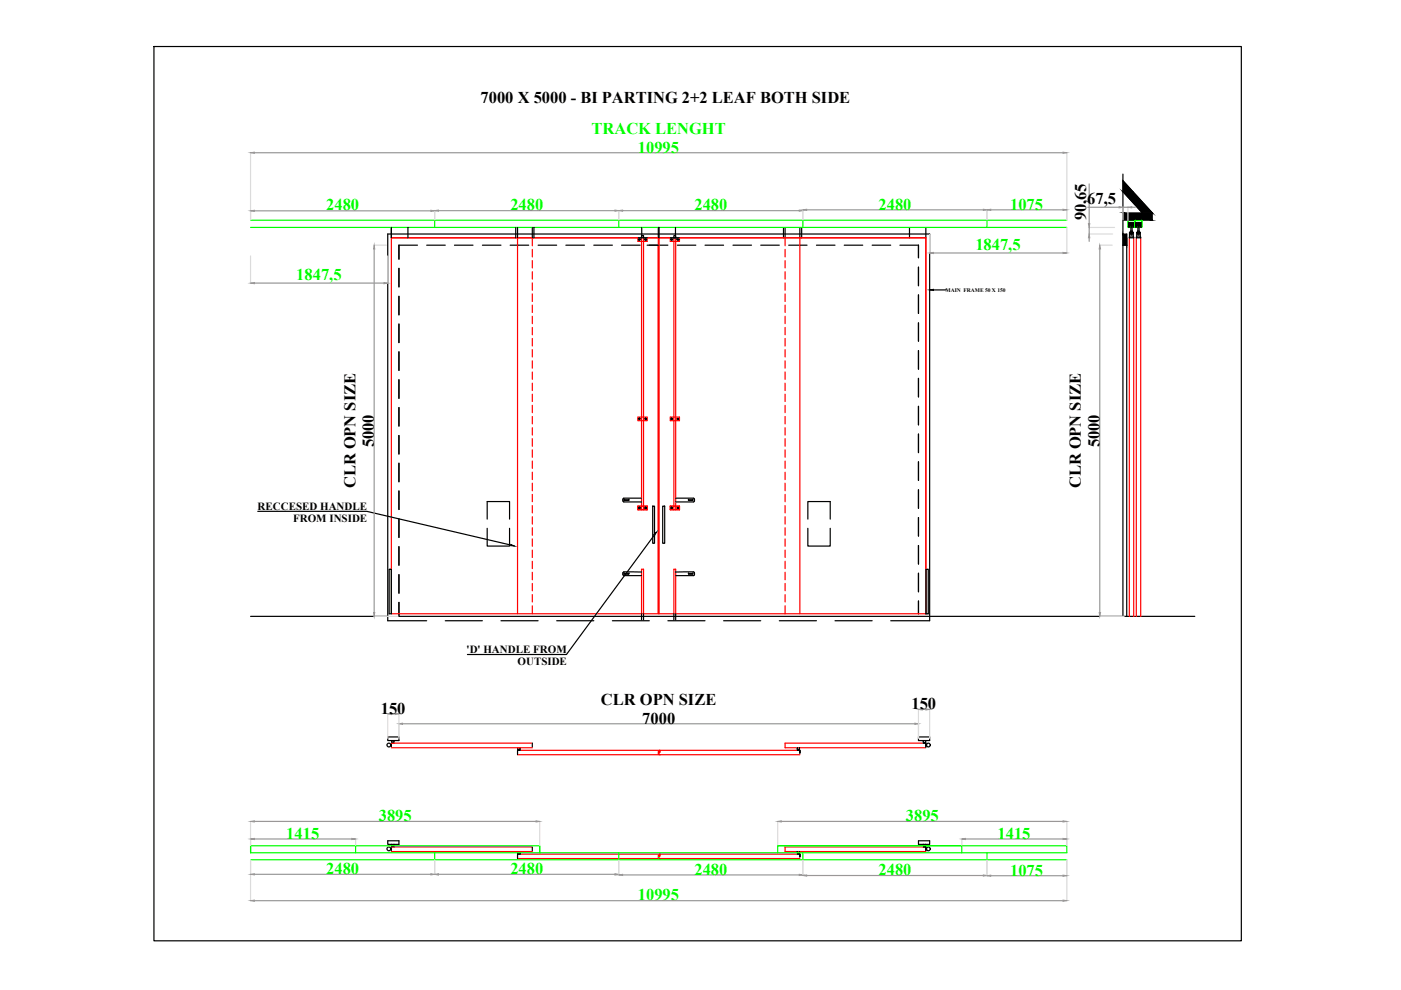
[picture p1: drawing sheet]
<svg xmlns="http://www.w3.org/2000/svg" width="297mm" height="210mm" viewBox="0 0 297 210" stroke-linecap="round" stroke-linejoin="round" font-family="sans-serif">
<!-- layer: 0 -->
<g fill="none" stroke="#000" stroke-width=".25">
<path d="M32.6 9.9h230.6v189.6h-230.6zM238.1 38.3l6.2 6.8M83 48.2v2.2M84.6 56.9v3.9M86.5 48.2v2.2M88.5 52h-3.9v2.9M90.5 52h3.9M96.4 52h3.9M102.3 52h3.9M108.2 52h3.9M109.3 48.2v2.2M109.7 48.2v2.2"/>
<path d="M112.9 48.2v2.2M113.2 48.2v2.2M114.1 52h3.9M120 52h3.9M125.9 52h3.9M131.8 52h3.9M135.3 50.4h1.9M135.3 50.8h.5M136 50.4v-.4h.4v.4M136.1 48.2v2.2M136.7 50.8h.5M137.2 52h4.4"/>
<path d="M139.6 48.2v2.2M139.7 48.2v2.2M142.1 50.4h2M142.2 50.8h.5M142.9 50.4v-.4h.4v.4M143.2 48.2v2.2M143.5 50.8h.5M143.6 52h3.9M149.5 52h3.9M155.4 52h3.9M161.3 52h3.9M166.1 48.2v2.2"/>
<path d="M166.5 48.2v2.2M167.2 52h3.9M169.6 48.2v2.2M170 48.2v2.2M173.1 52h3.9M179 52h3.9M184.9 52h3.9M190.8 52h3.9v2.7M192.8 48.2v2.2M194.7 56.6v4M196.3 48.2v2.2M238.1 52h.8"/>
<path d="M238.1 49.6v81.1M238.1 40.6l4.1 4.5M238.9 49.6v81.1M239.4 47.2l-.1 .9h.3M239.4 47.4v.5v-.5M239.4 47.2h.2M239.4 47.7h1M239.4 47.8h1M239.4 47.5h.1M239.4 47.4h.1v.5h-.1M239.4 50.2h1v.2h-1zM239.5 49.3h.8v.9"/>
<path d="M239.5 49.4h.8M239.5 47.5h.7M239.5 47.2h.1M239.6 47.8l-.1 .3M239.6 47.2v.3M239.6 49.5h.1M239.6 49.1v.4M239.8 47.2h.2v2.6h-.2zM239.9 47.2v1M240.1 49.5l-.4 .1M240.1 49.5h.1M240.1 49.1v.4"/>
<path d="M240.2 48.1h.2M240.2 47.9h.2M240.2 47.4h.2M240.2 47.2h.1M240.2 47.5h.2M240.3 49.3h-.8v.9M240.4 47.2h.1M240.4 47.2h-.2v.9M240.5 47.2l-.1 .9M240.8 48.1h.2M240.9 47.2h-.1M240.9 47.4v.5v-.5"/>
<path d="M240.9 47.7h1M240.9 47.8h1M240.9 47.5h.1M240.9 47.9h.1M240.9 47.4h.1M240.9 50.2h1v.2h-1zM241 49.3h.8v.9M241 49.4h.8M241 47.2h.1M241 47.2h-.1l-.1 .9M241 47.5h.8M241.1 47.2l-.1 .9"/>
<path d="M241.2 49.5h.1M241.2 49.1v.4M241.3 47.2h.2v2.6h-.2zM241.4 47.2v1M241.6 49.5l-.4 .1M241.6 49.5h.1M241.6 49.1v.4M241.6 48.1h.3M241.7 47.9h.2M241.7 47.4h.2M241.7 47.8v.3M241.7 47.2h-.1"/>
<path d="M241.8 49.3h-.8v.9M241.8 47.5h.1M241.8 47.4v.5M241.9 47.2h.1M241.9 47.2h-.2v.3M241.9 47.2v.9M84.6 62.8v4M84.6 68.7v3.9M84.6 74.6v3.9M194.7 62.5v4M194.7 68.5v3.8M194.7 74.3v4"/>
<path d="M84.6 80.5v4M84.6 86.4v3.9M84.6 92.3v4M84.6 98.2v4M194.7 80.2v4M194.7 86.1v4M194.7 92v4M194.7 97.9v4M54.7 108.4h23.1l30.5 7.2M84.6 104.1v3.9M84.6 110v4M84.6 115.9v3.9"/>
<path d="M103.3 112v3.8h4.7v-3.8M103.3 110.1v-3.8h4.7v3.8M132.1 105.8v.5M132.4 106h.1M132.4 106.1v-.1h.9l-.1 .1M132.5 106.1h.8M133.4 106h.1M136 105.6h-3.8l-.1 .2v.5l.1 .1h3.8M138.4 107.3h.4v7.9h-.4zM138.7 113.5l-18.6 25.3h-21M140.5 107.3h.4v7.9h-.4zM143.3 105.6h3.8l.1 .2v.5l-.1 .1h-3.8"/>
<path d="M146 106h.1M146.1 106.1h.7M146.8 106v.1M146.8 106h-.8v.1M146.9 106h.1M147.2 105.8v.5M171.3 112v3.8h4.7v-3.8M171.3 110.1v-3.8h4.7v3.8M194.7 103.8v4M194.7 109.7v4M194.7 115.7v3.9M53.1 130.7h29.1"/>
<path d="M82.5 120.7h.5v9.4h-.5zM84.6 121.8v4M84.6 127.7v3h168.7M90.5 131.6h-8.3v-82h114.9v82h-8.3M94.4 131.6h7.9M106.2 131.6h7.9M118 131.6h7.9M129.8 131.6h7.9M132.1 121.4v.5M132.4 121.7h.1M132.4 121.7v-.1h.9l-.1 .1M132.5 121.8h.8"/>
<path d="M133.4 121.7h.1M136 121.3l-3.8-.1-.1 .2v.5l.1 .1h3.8M136 130.1v1.3M136.4 130.1v1.3M141.6 131.6h7.9M142.9 130.1v1.3M143.3 121.3l3.8-.1 .1 .2v.5l-.1 .1h-3.8M143.3 130.1v1.3M146 121.7h.1M146 121.6v.1M146.1 121.8h.7M146.8 121.6h.1"/>
<path d="M146.8 121.6h-.8M146.9 121.6l-.1 .1M146.9 121.7h.1M147.2 121.4v.5M153.4 131.6h7.9M165.2 131.6h7.9M177 131.6h7.9M194.7 121.5v4M194.7 127.4v2.7M196.3 120.7h.5v9.4h-.5zM82.2 156.3h2.4v.7h-2.4zM82.8 157.9h.2v.2h-.2"/>
<path d="M83 157.6v.8M83.1 157v.5h.4v-.5v.6h-.4zM109.7 159.1v.9M109.8 158.5l.1 .5h.3l.1-.5v.6h-.5zM112.9 157.6v.8M169 158.5l.1 .5h.4v-.5v.6h-.5zM169.6 159.1v.6v-.6M194.7 156.3h2.4v.7h-2.4zM196.3 157.6h-.6v-.6l.1 .5h.4l.1-.5v1.4M196.5 157.9h-.2v.2h.2M82.2 178.3h2.4v.7h-2.4zM82.8 179.9h.2v.2h-.2"/>
<path d="M83 179.6v.8M83.1 179v.5h.4v-.5v.6h-.4zM112.9 179.6v.8M194.7 178.3h2.4v.7h-2.4zM196.3 179.6h-.6v-.6l.1 .5h.4l.1-.5v1.4M196.5 179.9h-.2v.2h.2M109.7 181.1v.9M109.8 180.6l.1 .4h.3l.1-.4v.5h-.5zM169 180.6l.1 .4h.4v-.4v.5h-.5zM169.6 181.1v.6v-.6"/>
<circle cx="135.5" cy="50.8" r=".15"/>
<circle cx="136.9" cy="50.8" r=".15"/>
<circle cx="142.4" cy="50.8" r=".15"/>
<circle cx="143.7" cy="50.8" r=".15"/>
<circle cx="135.5" cy="88.8" r=".15"/>
<circle cx="136.9" cy="88.8" r=".15"/>
<circle cx="142.4" cy="88.8" r=".15"/>
<circle cx="143.7" cy="88.8" r=".15"/>
<circle cx="135.5" cy="107.7" r=".15"/>
<circle cx="136.9" cy="107.7" r=".15"/>
<circle cx="142.4" cy="107.7" r=".15"/>
<circle cx="143.7" cy="107.7" r=".15"/>
<circle cx="82.4" cy="158" r=".4"/>
<circle cx="196.8" cy="158" r=".4"/>
<circle cx="82.4" cy="180" r=".4"/>
<circle cx="196.8" cy="180" r=".4"/>
</g>
<g fill="none" stroke="#f00" stroke-width=".25">
<path d="M83 50.4h56.6v79.7h-56.6zM109.7 50.4v79.7M112.9 50.4v1.7M112.9 52.9v1.6M112.9 55.2v1.6M112.9 57.6v1.6M112.9 60v1.6M135.3 50.4v.8h1.9v-.8M135.6 50.5v.6M136 50.4v57.7M136.4 50.4v57.7M136.9 50.5v.6"/>
<path d="M139.7 50.4h56.6M142.1 50.4v.8h2v-.8M142.4 50.5v.6M142.9 50.4v57.7M143.3 50.4v57.7M143.8 50.5v.6M166.5 50.4v1.7M166.5 52.9v1.6M166.5 55.2v1.6M166.5 57.6v1.6M166.5 60v1.6M169.6 50.4v79.7"/>
<path d="M196.3 50.4h-56.6v79.7h57.1M196.3 50.4v79.7M239.4 50.4v80.3M240.4 50.4v80.3M241.9 50.4v80.3M112.9 62.3v1.6M112.9 64.7v1.6M112.9 67.1v1.5M112.9 69.4v1.6M112.9 71.8v1.6M112.9 74.1v1.6M112.9 76.5v1.6"/>
<path d="M112.9 78.9v1.5M166.5 62.3v1.6M166.5 64.7v1.6M166.5 67.1v1.5M166.5 69.4v1.6M166.5 71.8v1.6M166.5 74.1v1.6M166.5 76.5v1.6M166.5 78.9v1.5M112.9 81.2v1.6M112.9 83.6v1.5M112.9 85.9v1.6"/>
<path d="M112.9 88.3v1.6M112.9 90.7v1.5M112.9 93v1.6M112.9 95.4v1.5M112.9 97.7v1.6M135.3 88.4h1.9v.8h-1.9zM135.3 88.8h.5M135.6 88.5v.6M136.7 88.8h.5M136.9 88.6v.5M142.1 88.4h2v.8h-2zM142.2 88.8h.5"/>
<path d="M142.4 88.6v.5M143.5 88.8h.6M143.8 88.5v.6M166.5 81.2v1.6M166.5 83.6v1.5M166.5 85.9v1.6M166.5 88.3v1.6M166.5 90.7v1.5M166.5 93v1.6M166.5 95.4v1.5M166.5 97.7v1.6M112.9 100.1v1.6"/>
<path d="M112.9 102.4v1.7M112.9 104.8v1.6M112.9 107.2v1.6M112.9 109.6v1.5M112.9 111.9v1.6M112.9 114.3v1.5M112.9 116.6v1.6M112.9 119v1.6M135.3 107.3h1.9v.8h-1.9zM135.3 107.7h.5M135.6 107.4v.6M136.7 107.7h.5"/>
<path d="M136.9 107.4v.6M142.1 107.3h2v.8h-2zM142.2 107.7h.5M142.4 107.4v.6M143.5 107.7h.5M143.8 107.4v.6M166.5 100.1v1.6M166.5 102.4v1.7M166.5 104.8v1.6M166.5 107.2v1.6M166.5 109.6v1.5M166.5 111.9v1.6"/>
<path d="M166.5 114.3v1.5M166.5 116.6v1.6M166.5 119v1.6M112.9 121.3v1.6M112.9 123.7v1.6M112.9 126.1v1.5M112.9 128.4v1.7M136 130.1v-9.4h.4v9.4M142.9 130.1v-9.4h.4v9.4M166.5 121.3v1.6M166.5 123.7v1.6M166.5 126.1v1.5"/>
<path d="M166.5 128.4v1.7M83 157.6h29.9M83 158.5h29.9M109.7 159.1h30.1v.2h-.2v.7h-29.9M139.8 159.2v-.1v.1M169.6 159.1h-29.6v.4h-.3v.5h29.9M196.3 157.6h-29.8v.9h29.8M83 179.6h29.9M196.3 179.6h-29.8v1h29.8M83 180.6h29.9M109.7 181.1h30.1v.3h-.2v.6h-29.9M139.8 181.2h.1"/>
<path d="M169.6 181.1h-29.6v.4h-.3v.5h29.9"/>
</g>
<path d="M79.3 52h2.6M233.2 52h2.6M79.3 130.7h5.2M233.2 130.7h5.1M82.2 151.3v5.2M84.6 151.3v5.2M194.7 150.4v6.1M197.1 150.4v6.1" fill="none" stroke="#dbdbdb" stroke-width=".25"/>
<path d="M79.3 52.8v77.1M233.2 52.8v77.1M83 151.3h.8M85.3 153.5h108.7M195.5 150.4h.8" fill="none" stroke="#989898" stroke-width=".25"/>
<g fill="#989898" stroke="#989898" stroke-width=".21">
<path d="M84.6 153.5l.7-.2v.3z"/>
<path d="M194 153.3l.7 .2-.7 .1z"/>
<path d="M82.2 151.3l.8-.1v.3z"/>
<path d="M83.8 151.2l.8 .1-.8 .2z"/>
<path d="M194.7 150.4l.8-.1v.2z"/>
<path d="M196.3 150.3l.8 .1-.8 .1z"/>
<path d="M79.3 52l.2 .8h-.3z"/>
<path d="M79.2 129.9h.3l-.2 .8z"/>
<path d="M233.2 52l.1 .8h-.3z"/>
<path d="M233 129.9h.3l-.1 .8z"/>
</g>
<path d="M108.3 115.4l.8 .4-.8-.1zM138.6 113.4l.6-.6-.4 .7z" fill="#000" stroke="#000" stroke-width=".21"/>
<!-- layer: Layer2 -->
<g fill="none" stroke="#0f0" stroke-width=".25">
<path d="M53.1 48.2h173.1M53.1 46.7h173.1M92.2 46.7v1.5M131.2 46.7v1.5M170.2 46.7v1.5M209.3 46.7v1.5M239.1 48.1l.1 .1M239.1 46.8v1.3M239.2 48.1h.5l-.4 .1M239.2 46.8v1.3M239.2 46.7l-.1 .1M239.2 46.7v.1"/>
<path d="M239.3 46.8h1.2M240.5 46.7v1.5M240.5 46.7v.1M240.5 48.1h-.4l.4 .1M240.6 48.1l.1 .1M240.6 46.8v1.3M240.7 48.1h.5l-.5 .1M240.7 46.8v1.3M240.7 46.7l-.1 .1M240.7 46.7v.1M240.7 46.8h1.3M242 46.7l.1 1.4-.1 .1"/>
<path d="M242 46.7l.1 1.4-.5 .1h.4M53.1 179.3v1.5M75.4 179.3v1.5M114.4 179.3v1.5v-1.5h-61.3v1.5M164.9 179.3h39v1.5M53.1 180.8h173.1v-1.5h-61.3v1.5M53.1 182.3h173.1M92.2 180.8v1.5M131.2 180.8v1.5M139.6 181.8h.1M170.2 180.8v1.5M209.3 180.8v1.5"/>
</g>
<!-- layer: Layer3 -->
<path d="M240.9 50.4v80.3" fill="none" stroke="#f00" stroke-width=".25"/>
<!-- layer: Layer2 -->
<g fill="#000" stroke="#000" stroke-width=".21">
<path d="M238.1 38.3l2.1 2.3h-2.1zM197.1 61.5l.8-.2v.3z"/>
<path d="M238.1 49.6l.8 2.4v-2.4zM238.1 49.6l.8 2.4h-.8z"/>
<path d="M238.1 40.6l6.2 4.5-4.1-4.5zM238.1 40.6l6.2 4.5h-2.1z"/>
<path d="M238.1 45.1l6.2 1.6v-1.6zM238.1 45.1l6.2 1.6h-6.2z"/>
</g>
<g fill="none" stroke="#dbdbdb" stroke-width=".25">
<path d="M53.1 32.4v14.2M226.2 32.4v14.2M53.1 54.3v5.8M82.2 54.3v5.8M92.2 44.6v2M131.2 44.6v2M170.2 44.5v2.1M197.1 49.7v4M209.3 44.5v2.1M226.2 48.3v5.4M230.9 49.6h5M230.9 48.2h5.4"/>
<path d="M238.1 43.9v2.7M239.1 43.9v2.8M53.1 174.2v5M75.4 177.9v1.3M114.4 174.2v5M164.9 174.2v5M203.9 177.9v1.3M226.2 174.2v5M53.1 182.4v8.6M92.2 182.4v3M131.2 182.4v3.1M170.2 182.4v3.2"/>
<path d="M209.3 182.4v3.3M226.2 182.4v8.6"/>
</g>
<g fill="none" stroke="#989898" stroke-width=".25">
<path d="M53.9 32.4h171.5M230.9 39v8.4M53.9 44.7h37.5M93 44.7h37.4M132 44.7h37.5M171 44.5h37.5M197.9 53.6h27.5M210.1 44.5h15.3M230.6 43.9h6.7M230.9 48.2v1.4M230.9 50.4v.8M238.1 43.9h1"/>
<path d="M239.9 43.9h.8M53.9 60h27.5M53.9 174.2h59.8M53.9 177.9h20.7M165.7 174.2h59.7M204.7 177.9h20.7M53.9 191h171.5M53.9 185.4h37.5M93 185.4h37.4M132 185.5h37.5M171 185.6h37.5M210.1 185.7h15.3"/>
</g>
<g fill="#989898" stroke="#989898" stroke-width=".21">
<path d="M53.1 32.4l.8-.1v.2z"/>
<path d="M225.4 32.3l.8 .1-.8 .1z"/>
<path d="M53.1 60l.8-.1v.3z"/>
<path d="M81.4 59.9l.8 .1-.8 .2z"/>
<path d="M53.1 44.7l.8-.1v.2z"/>
<path d="M91.4 44.6l.8 .1-.8 .1z"/>
<path d="M92.2 44.7l.8-.2v.3z"/>
<path d="M130.4 44.5l.8 .2-.8 .1z"/>
<path d="M131.2 44.7l.8-.2v.3z"/>
<path d="M169.5 44.5l.7 .2-.7 .1z"/>
<path d="M170.2 44.5l.8-.1v.2z"/>
<path d="M208.5 44.4l.8 .1-.8 .1z"/>
<path d="M209.3 44.5l.8-.1v.2z"/>
<path d="M225.4 44.4l.8 .1-.8 .1z"/>
<path d="M164.9 174.2l.8-.2v.3z"/>
<path d="M225.4 174l.8 .2-.8 .1z"/>
<path d="M53.1 191l.8-.2v.3z"/>
<path d="M225.4 190.8l.8 .2-.8 .1z"/>
<path d="M203.9 177.9l.8-.1v.2z"/>
<path d="M225.4 177.8l.8 .1-.8 .1z"/>
<path d="M53.1 185.4l.8-.1v.2z"/>
<path d="M91.4 185.3l.8 .1-.8 .1z"/>
<path d="M92.2 185.4l.8-.1v.2z"/>
<path d="M130.4 185.3l.8 .1-.8 .1z"/>
<path d="M131.2 185.5l.8-.1v.2z"/>
<path d="M169.5 185.4l.7 .1-.7 .1z"/>
<path d="M170.2 185.6l.8-.1v.3z"/>
<path d="M208.5 185.5l.8 .1-.8 .2z"/>
<path d="M209.3 185.7l.8-.2v.3z"/>
<path d="M225.4 185.5l.8 .2-.8 .1z"/>
<path d="M113.7 174l.7 .2-.7 .1z"/>
<path d="M53.1 174.2l.8-.2v.3z"/>
<path d="M74.6 177.8l.8 .1-.8 .1z"/>
<path d="M53.1 177.9l.8-.1v.2z"/>
<path d="M197.1 53.6l.8-.1v.3z"/>
<path d="M225.4 53.5l.8 .1-.8 .2z"/>
<path d="M230.9 49.6l.2 .8h-.3z"/>
<path d="M230.8 47.4h.3l-.2 .8z"/>
<path d="M239.1 43.9l.8-.1v.3z"/>
<path d="M237.3 43.8l.8 .1-.8 .2z"/>
</g>
<path d="M238.1 36.9v12.7M239.7 49.5h.4M239.8 49h-.1M239.8 49h.2M239.9 49.3v.3M240 49h.1M241.2 49.5h.4M241.2 49h.1M241.2 49h.3M241.5 49h.1M197.9 61.5h2.6" fill="none" stroke="#000" stroke-width=".25"/>
<g font-size="3.5">
<text x="101.9" y="21.9">7000 X 5000 - BI PARTING 2+2 LEAF BOTH SIDE</text>
<text x="230.3" y="46.7" transform="rotate(-90 230.3 46.7)">90,65</text>
<text x="230.5" y="43.3">67,5</text>
<text x="79.3" y="94.8" transform="rotate(-90 79.3 94.8)">5000</text>
<text x="233.1" y="94.8" transform="rotate(-90 233.1 94.8)">5000</text>
<text x="75.4" y="103.5" transform="rotate(-90 75.4 103.5)">CLR OPN SIZE</text>
<text x="229.2" y="103.5" transform="rotate(-90 229.2 103.5)">CLR OPN SIZE</text>
<text x="127.4" y="149.5">CLR OPN SIZE</text>
<text x="80.7" y="151.3">150</text>
<text x="136.2" y="153.4">7000</text>
<text x="193.3" y="150.4">150</text>
</g>
<g font-size="3.5" fill="#0f0">
<text x="125.4" y="28.4">TRACK LENGHT</text>
<text x="135.3" y="32.3">10995</text>
<text x="69.2" y="44.6">2480</text>
<text x="108.2" y="44.6">2480</text>
<text x="147.2" y="44.6">2480</text>
<text x="186.3" y="44.5">2480</text>
<text x="214.2" y="44.5">1075</text>
<text x="206.8" y="53">1847,5</text>
<text x="62.8" y="59.4">1847,5</text>
<text x="60.7" y="177.8">1415</text>
<text x="80.3" y="174.1">3895</text>
<text x="192.1" y="174.1">3895</text>
<text x="211.5" y="177.8">1415</text>
<text x="69.2" y="185.3">2480</text>
<text x="108.2" y="185.3">2480</text>
<text x="147.2" y="185.5">2480</text>
<text x="186.3" y="185.6">2480</text>
<text x="214.2" y="185.6">1075</text>
<text x="135.3" y="190.9">10995</text>
</g>
<g font-size="2.3">
<text x="54.6" y="108.1">RECCESED HANDLE</text>
<text x="62.1" y="110.7">FROM INSIDE</text>
<text x="98.9" y="138.5">'D' HANDLE FROM</text>
<text x="109.7" y="141.1">OUTSIDE</text>
</g>
<text font-size="1.2" x="200.5" y="61.8">MAIN FRAME 50 X 150</text>
</svg>
